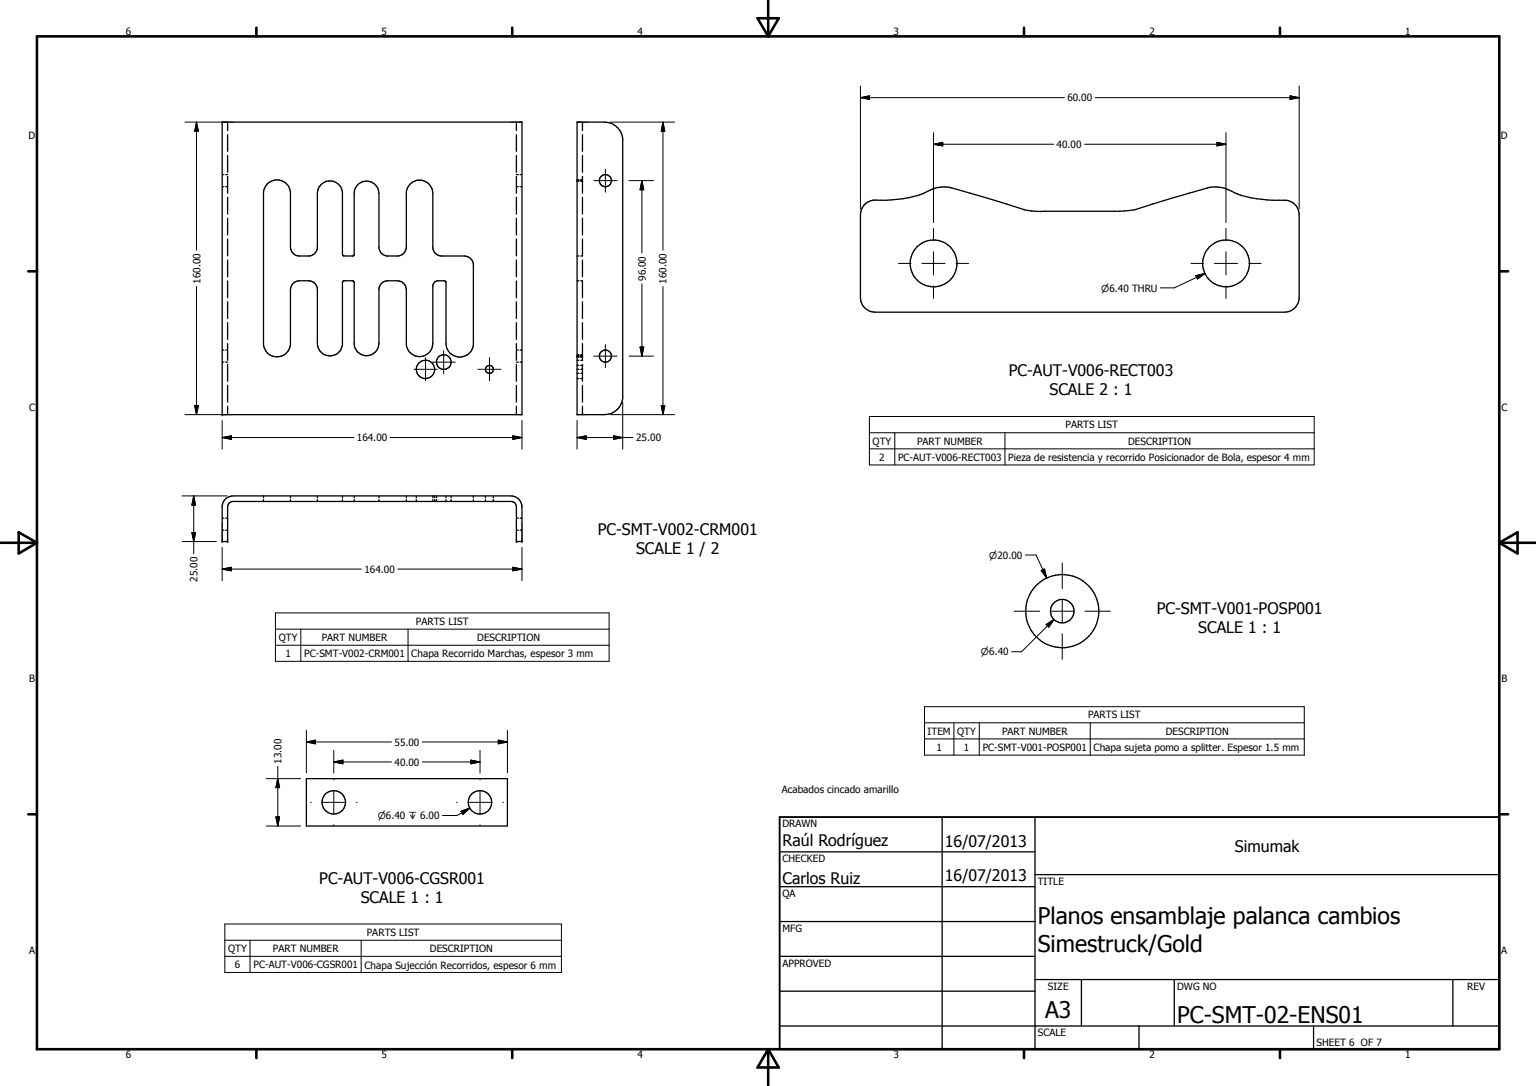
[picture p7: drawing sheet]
<svg xmlns="http://www.w3.org/2000/svg" width="420mm" height="297mm" viewBox="0 0 420 297" stroke-linecap="round" stroke-linejoin="round" font-family="sans-serif">
<g fill="none" stroke="#000" stroke-width=".35">
<path d="M60.8 33.4h82v80h-82zM62.3 33.4v2.3M62.3 36.8v4.6M141.3 33.4v2.3M141.3 36.8v4.6M157.8 33.4h7.5a5 5 0 0 1 5 4.5v71a5 5 0 0 1-5 4.5h-7.5zM159.3 33.4v2.3M159.3 36.8v4.6M60.8 47.8h.4M60.8 51.1h.4M61.8 47.8h.5M61.8 51.1h.5"/>
<path d="M62.3 42.5v4.6M62.3 48.3v4.5M62.3 54v4.5M62.3 59.7v4.6M73.1 50.4a3.7 3.7 0 0 1 3.8-1 3.7 3.7 0 0 1 2.5 3.1v15a2.57 2.57 0 0 0 2.2 2.5h3.1a2.54 2.54 0 0 0 2.1-2.1v-15a3.4 3.4 0 0 1 3.2-3.4 3.4 3.4 0 0 1 3.7 3v17l.3 .5h2.6l.3-.5v-16.6a3.4 3.4 0 0 1 3.4-3.4 3.4 3.4 0 0 1 3.4 3.4v15a2.53 2.53 0 0 0 2.1 2.1h3.2a2.57 2.57 0 0 0 2.2-2.5v-15a3.6 3.6 0 0 1 3.8-3.2 3.6 3.6 0 0 1 3.4 3.6v15a2.52 2.52 0 0 0 2.2 2.1h6.4a2.58 2.58 0 0 1 2.5 2.2v22.2a3.8 3.8 0 0 1-4 3.3 3.8 3.8 0 0 1-3.5-3.8v-16.8l-.5-.3a3.2 3.2 0 0 0-2.7 .4l-.4 .8v15.9a3.6 3.6 0 0 1-3.4 3.6 3.6 3.6 0 0 1-3.8-3.1v-15.1a2.52 2.52 0 0 0-2.6-2.5h-2.5a2.48 2.48 0 0 0-2.4 2.1v15a3.4 3.4 0 0 1-3.4 3.4 3.4 3.4 0 0 1-3.4-3.4v-16.6l-.2-.4-.3-.1h-2.2l-.3 .1-.2 .4v17.1a3.4 3.4 0 0 1-3.7 2.9 3.4 3.4 0 0 1-3.2-3.4v-15a2.49 2.49 0 0 0-2.4-2.1h-2.5a2.52 2.52 0 0 0-2.5 2.5v15.1a3.7 3.7 0 0 1-3.6 3.2 3.7 3.7 0 0 1-3.7-3.2v-41.9l.2-.9zM141.3 42.5v4.6M141.3 48.3v4.5M141.3 54v4.5M141.3 59.7v4.6M141.3 47.8h.5M141.3 51.1h.5M142.3 47.8h.5"/>
<path d="M142.3 51.1h.5M157.8 49.3h.6M157.8 49.2h.6M157.8 49.5h.6M158.9 49.3h.4M158.9 49.2h.4M158.9 49.5h.4M159.3 42.5v4.6M159.3 48.3v4.5M159.3 54v4.5M159.3 59.7v4.6M236.3 56.2a4.1 4.1 0 0 1 3.3-1.5 30.7 30.7 0 0 0 16.2-3.2l1.9-.4 2 .1 10.6 3.1 10 3.1 1.8 .3 24.1 .1a23.9 23.9 0 0 0 9.1-2l15.1-4.4a8.5 8.5 0 0 1 5.7 .5 31 31 0 0 0 16 2.9 4 4 0 0 1 3.3 4v22.6a4 4 0 0 1-4 4h-112a4 4 0 0 1-4-4v-22.7l.4-1.8z"/>
<path d="M62.3 65.4v4.6M62.3 71.1v4.6M62.3 76.8v4.6M141.3 65.4v4.6M141.3 71.1v4.6M141.3 76.8v4.6M157.8 70h.6M157.8 76.8h.6M158.9 70h.4M158.9 76.8h.4M159.3 65.4v4.6M159.3 71.1v4.6"/>
<path d="M159.3 76.8v4.6M60.8 95.8h.4M60.8 99.1h.4M61.8 95.8h.5M61.8 99.1h.5M62.3 82.5v4.6M62.3 88.3v4.5M62.3 94v4.6M62.3 99.7v4.6M141.3 82.5v4.6M141.3 88.3v4.5M141.3 94v4.6"/>
<path d="M141.3 99.7v4.6M141.3 95.8h.5M141.3 99.1h.5M142.3 95.8h.5M142.3 99.1h.5M157.8 98.6h.6M157.8 97.3h.6M157.8 97.5h.6M157.8 97.7h.6M157.8 97.6h.6M157.8 99.9h.6M157.8 97h.6"/>
<path d="M158.9 97.3h.4M158.9 97.5h.4M158.9 97.7h.4M158.9 97.6h.4M158.9 99.9h.4M158.9 97h.4M159.3 94v4.6h-.4M159.3 82.5v4.6M159.3 88.3v4.5M159.3 99.7v4.6M62.3 105.4v4.6M62.3 111.1v2.3"/>
<path d="M141.3 105.4v4.6M141.3 111.1v2.3M157.8 102.1h.6M157.8 101h.6M157.8 103.5h.6M158.9 102.1h.4M158.9 101h.4M158.9 103.5h.4M159.3 105.4v4.6M159.3 111.1v2.3M61.6 136.5l1-.6 1.2-.3h76a3 3 0 0 1 3 3v9.5h-1.5v-9.8a1.56 1.56 0 0 0-1.3-1.1h-76.6l-.7 .4-.4 1v9.5h-1.5v-9.8l.2-.8zM72.1 135.6v.5"/>
<path d="M72.1 136.7v.5M79.4 135.6v.5M79.4 136.7v.5M86.8 135.6v.5M86.8 136.7v.5M93.7 135.6v.5M93.7 136.7v.5M96.9 135.6v.5M96.9 136.7v.5M103.7 135.6v.5M103.7 136.7v.5M111.2 135.6v.5"/>
<path d="M111.2 136.7v.5M113.9 135.6v.5M113.9 136.7v.5M118.4 135.6v.5M118.4 136.7v.5M118.9 135.6v.5M118.9 136.7v.5M119.4 135.6v.5M119.4 136.7v.5M122 135.6v.5M122 136.7v.5M123.4 135.6v.5"/>
<path d="M123.4 136.7v.5M129.5 135.6v.5M129.5 136.7v.5M132.8 135.6v.5M132.8 136.7v.5M134.9 135.6v.5M134.9 136.7v.5M60.8 141.7h.4M60.8 145h.4M61.8 141.7h.5M61.8 145h.5M141.3 141.7h.5"/>
<path d="M141.3 145h.5M142.3 141.7h.5M142.3 145h.5M83.8 213h55v12.9h-55zM213.3 233h69.8M257.7 223.5v63.5M283.1 239.2h127M283.1 223.5v63.5M213.3 242.5h69.8M213.3 252.1h69.8M213.3 261.6h69.8M213.3 271.1h69.8"/>
<path d="M283.1 267.9h127M295.8 267.9v12.7M321.2 267.9v12.7M397.4 267.9v12.7M213.3 280.6h196.8M311.6 280.6v6.4M359.3 280.6v6.4"/>
<circle cx="165.6" cy="49.4" r="1.66"/>
<circle cx="255.4" cy="72.1" r="6.4"/>
<circle cx="335.4" cy="72" r="6.4"/>
<circle cx="121.4" cy="99" r="2.01"/>
<circle cx="165.6" cy="97.4" r="1.64"/>
<circle cx="116.4" cy="101" r="2.49"/>
<circle cx="133.9" cy="101" r="1.09"/>
<circle cx="290.6" cy="167.2" r="3.2"/>
<circle cx="290.6" cy="167.2" r="10"/>
<circle cx="91.3" cy="219.4" r="3.2"/>
<circle cx="131.3" cy="219.5" r="3.2"/>
</g>
<g fill="#000">
<circle cx="60.8" cy="33.4" r=".18"/>
<circle cx="60.8" cy="113.4" r=".18"/>
<circle cx="60.8" cy="148.1" r=".18"/>
<circle cx="62.3" cy="148.1" r=".18"/>
<circle cx="141.3" cy="148.1" r=".18"/>
<circle cx="142.8" cy="148.1" r=".18"/>
</g>
<g fill="none" stroke="#000" stroke-width=".71">
<path d="M10.1 9.9h400v277.1h-400zM70.1 7.6v2.3M140.1 7.6v2.3M207.2 5h5.8l-2.9 4.9zM210.1 0v9.9M280.1 7.6v2.3M350.1 7.6v2.3M7.7 74.2h2.4M410.1 74.2h2.4M.1 148.5h10M5.1 145.6l5 2.9-5 2.9zM410.1 148.5h10"/>
<path d="M410.1 148.5l5-2.9v5.8zM7.7 222.7h2.4M410.1 222.7h2.4M70.1 287v2.4M140.1 287v2.4M210.1 287v10M210.1 287l2.9 5h-5.8zM280.1 287v2.4M350.1 287v2.4"/>
</g>
<path d="M213.3 223.5h196.8v63.5h-196.8z" fill="none" stroke="#000" stroke-width=".51"/>
<g fill="none" stroke="#000" stroke-width=".27">
<path d="M50.6 33.4h11.6M53.8 33.4l.5 2.5h-1.1zM53.8 33.4v35.1M167 33.4h17.5M181.3 33.4l.6 2.5h-1zM181.3 33.4v35.1M235.4 26.7l2.5-.5v1zM235.4 26.7h55.8M235.4 23.5v33.6M255.3 39.5l2.6-.6v1zM255.3 36.3v24.6M255.3 39.5h32.9"/>
<path d="M296.7 39.5h38.7M299.6 26.7h55.8M332.9 38.9l2.5 .6-2.5 .4zM335.4 36.3v24.6M352.9 26.2l2.5 .5-2.5 .5zM355.4 23.5v33.6M162.4 49.4h6.4M165.6 46.2v6.4M172 49.4h6.8M175.6 49.4l.5 2.5h-1zM175.6 49.4v19.8M53.8 78.4v35"/>
<path d="M175.6 77.6v19.8M181.3 78.4v35M245.8 72.1h3.4M252.2 72.1h6.3M255.3 62.5v3.4M255.3 68.9v6.3M255.3 78.2v3.4M261.5 72.1h3.5M325.8 72.1h3.4M327.1 75.4l2.5-.6-2 1.5zM329.6 74.8l-8.4 3.9h-3.8M332.2 72.1h6.3"/>
<path d="M335.4 62.5v3.4M335.4 68.9v6.3M335.4 78.2v3.4M341.5 72.1h3.5M116.4 97.8v6.4M118.2 99.1h6.3M121.4 95.9v6.3M133.9 97.8v6.4M162.4 97.4h6.4M165.6 94.2v6.4M172 97.4h6.8M175.1 94.9h1l-.5 2.5z"/>
<path d="M50.6 113.4h11.6M53.2 110.9h1.1l-.5 2.5zM60.8 119.7l2.5-.5v1zM60.8 115v7.9M60.8 119.7h36M106.7 119.7h36.1M113.2 101h6.4M130.7 101h6.4M140.3 119.2l2.5 .5-2.5 .5zM142.8 115v7.9M157.8 119.7l2.5-.5v1zM157.8 119.7h15.4"/>
<path d="M157.8 115v7.9M167 113.4h17.5M167.8 119.2l2.5 .5-2.5 .5zM170.3 110v12.9M180.9 110.9h1l-.6 2.5zM237.8 113.9h121.7v13.3h-121.7zM237.8 118.4h121.7M244.8 118.4v8.8M274.9 118.4v8.8M49.8 135.6h12.4M53 135.6l.5 2.6h-1zM53 135.6v15.9"/>
<path d="M237.8 122.8h121.7M49.8 148.1h9.4M52.5 145.7h1l-.5 2.4zM60.8 155.7l2.5-.5v.9zM60.8 155.7h38.1M60.8 149.7v9.1M108.8 155.7h34M140.3 155.2l2.5 .5-2.5 .4zM142.8 149.7v9.1M280.5 151.8h2.9l2.9 6.3M284.8 156l.9-.4 .6 2.5zM290.6 154v7"/>
<path d="M75.3 167.6h91.3v13.3h-91.3zM75.3 172.1h91.3M75.3 176.5h91.3M82.3 172.1v8.8M111.6 172.1v8.8M277.4 167.2h7M286.2 170.8l2.1-1.4-1.4 2.1zM287.4 167.2h6.3M288.3 169.4l-8.9 8.9h-2.7M290.6 164v6.3M290.6 173.4v6.9M296.7 167.2h7"/>
<path d="M83.8 199.8v11.6M138.8 199.8v11.6M252.9 193.3h103.9v13.2h-103.9zM252.9 197.7h103.9M260.9 197.7v8.8M267.9 197.7v8.8M298.2 197.7v8.8M72.8 213h9.4M76 213l.5 2.4h-1zM76 209.6v16.3M83.8 202.9l2.5-.5v1.1zM83.8 202.9h23.3"/>
<path d="M84.9 219.5h.2M88.1 219.5h6.4M91.3 208.4l2.5-.5v1zM91.3 205.2v6.3M91.3 213.1v.2M91.3 216.3v6.3M91.3 208.4h15.8M97.5 219.5h.2M115.5 202.9h23.3M115.5 208.4h15.8M124.9 219.5h.2M128.1 219.5h6.4"/>
<path d="M128.8 207.9l2.5 .5-2.5 .5zM131.3 205.2v6.3M131.3 213.1v.2M131.3 216.3v6.3M136.3 202.4l2.5 .5-2.5 .6zM137.5 219.5h.2M252.9 202.1h103.9M72.8 225.9h9.4M75.5 223.4h1l-.5 2.5zM91.3 225.6v.2M126.1 221.9l2.5-.9-2 1.8zM128.6 221l-3.6 2.1h-4"/>
<path d="M131.3 225.6v.2M61.5 252.7h92.1v13.3h-92.1zM61.5 257.2h92.1M68.4 257.2v8.8M98.8 257.2v8.8M61.5 261.6h92.1"/>
</g>
<g fill="#000">
<path d="M53.8 33.4l.5 2.5h-1.1zM181.3 33.4l.6 2.5h-1zM235.4 26.7l2.5-.5v1zM255.3 39.5l2.6-.6v1zM332.9 38.9l2.5 .6-2.5 .4zM352.9 26.2l2.5 .5-2.5 .5zM175.6 49.4l.5 2.5h-1zM327.1 75.4l2.5-.6-2 1.5zM175.1 94.9h1l-.5 2.5zM53.2 110.9h1.1l-.5 2.5zM60.8 119.7l2.5-.5v1zM157.8 119.7l2.5-.5v1z"/>
<path d="M180.9 110.9h1l-.6 2.5zM53 135.6l.5 2.6h-1zM140.3 119.2l2.5 .5-2.5 .5zM167.8 119.2l2.5 .5-2.5 .5zM52.5 145.7h1l-.5 2.4zM60.8 155.7l2.5-.5v.9zM140.3 155.2l2.5 .5-2.5 .4zM284.8 156l.9-.4 .6 2.5zM286.2 170.8l2.1-1.4-1.4 2.1zM76 213l.5 2.4h-1zM83.8 202.9l2.5-.5v1.1zM91.3 208.4l2.5-.5v1z"/>
<path d="M128.8 207.9l2.5 .5-2.5 .5zM136.3 202.4l2.5 .5-2.5 .6zM75.5 223.4h1l-.5 2.5zM126.1 221.9l2.5-.9-2 1.8z"/>
</g>
<g font-size="6.3">
<text x="283.9" y="252.8">Planos ensamblaje palanca cambios</text>
<text x="283.9" y="260.3">Simestruck/Gold</text>
<text x="285.9" y="278.5">A3</text>
<text x="322" y="279.8">PC-SMT-02-ENS01</text>
</g>
<g font-size="4.4">
<text x="275.9" y="102.9">PC-AUT-V006-RECT003</text>
<text x="287.1" y="108.1">SCALE 2 : 1</text>
<text x="163.5" y="146.2">PC-SMT-V002-CRM001</text>
<text x="174" y="151.4">SCALE 1 / 2</text>
<text x="316.4" y="168.1">PC-SMT-V001-POSP001</text>
<text x="327.7" y="173.3">SCALE 1 : 1</text>
<text x="214.1" y="231.4">Raúl Rodríguez</text>
<text x="258.5" y="231.6">16/07/2013</text>
<text x="337.8" y="233">Simumak</text>
<text x="87.3" y="241.7">PC-AUT-V006-CGSR001</text>
<text x="214.1" y="241.7">Carlos Ruiz</text>
<text x="258.5" y="241.1">16/07/2013</text>
<text x="98.7" y="247">SCALE 1 : 1</text>
</g>
<g font-size="2.7">
<text x="34.4" y="9.6">6</text>
<text x="104.4" y="9.6">5</text>
<text x="174.4" y="9.6">4</text>
<text x="244.4" y="9.6">3</text>
<text x="314.4" y="9.6">2</text>
<text x="384.4" y="9.6">1</text>
<text x="292" y="27.7">60.00</text>
<text x="7.8" y="38.1">D</text>
<text x="289" y="40.5">40.00</text>
<text x="410.6" y="38.1">D</text>
<text x="54.8" y="77.6" transform="rotate(-90 54.8 77.6)">160.00</text>
<text x="176.6" y="76.9" transform="rotate(-90 176.6 76.9)">96.00</text>
<text x="182.4" y="77.6" transform="rotate(-90 182.4 77.6)">160.00</text>
<text x="7.9" y="112.4">C</text>
<text x="410.7" y="112.4">C</text>
<text x="291.5" y="117.2">PARTS LIST</text>
<text x="97.6" y="120.7">164.00</text>
<text x="174" y="120.7">25.00</text>
<text x="238.7" y="121.6">QTY</text>
<text x="250.9" y="121.6">PART NUMBER</text>
<text x="308.6" y="121.6">DESCRIPTION</text>
<text x="240.5" y="126">2</text>
<text x="245.6" y="126">PC-AUT-V006-RECT003</text>
<text x="275.8" y="126.1">Pieza de resistencia y recorrido Posicionador de Bola, espesor 4 mm</text>
<text x="54" y="159.1" transform="rotate(-90 54 159.1)">25.00</text>
<text x="99.7" y="156.7">164.00</text>
<text x="113.8" y="170.9">PARTS LIST</text>
<text x="76.3" y="175.3">QTY</text>
<text x="78.1" y="179.7">1</text>
<text x="83.2" y="179.7">PC-SMT-V002-CRM001</text>
<text x="88" y="175.3">PART NUMBER</text>
<text x="112.5" y="179.7">Chapa Recorrido Marchas, espesor 3 mm</text>
<text x="130.5" y="175.3">DESCRIPTION</text>
<text x="7.9" y="186.6">B</text>
<text x="410.7" y="186.6">B</text>
<text x="297.6" y="196.5">PARTS LIST</text>
<text x="107.9" y="204">55.00</text>
<text x="253.7" y="200.9">ITEM</text>
<text x="261.8" y="200.9">QTY</text>
<text x="274.1" y="200.9">PART NUMBER</text>
<text x="318.9" y="200.9">DESCRIPTION</text>
<text x="77" y="208.8" transform="rotate(-90 77 208.8)">13.00</text>
<text x="107.9" y="209.4">40.00</text>
<text x="256.1" y="205.4">1</text>
<text x="263.6" y="205.4">1</text>
<text x="268.8" y="205.4">PC-SMT-V001-POSP001</text>
<text x="299.2" y="205.4">Chapa sujeta pomo a splitter. Espesor 1.5 mm</text>
<text x="213.9" y="216.9">Acabados cincado amarillo</text>
<text x="214.1" y="226.2">DRAWN</text>
<text x="214.1" y="235.8">CHECKED</text>
<text x="214.1" y="245.4">QA</text>
<text x="283.9" y="242">TITLE</text>
<text x="100.3" y="255.9">PARTS LIST</text>
<text x="214.1" y="254.8">MFG</text>
<text x="7.9" y="260.9">A</text>
<text x="62.4" y="260.4">QTY</text>
<text x="74.7" y="260.4">PART NUMBER</text>
<text x="117.6" y="260.4">DESCRIPTION</text>
<text x="410.7" y="260.9">A</text>
<text x="64.2" y="264.8">6</text>
<text x="69.3" y="264.8">PC-AUT-V006-CGSR001</text>
<text x="99.7" y="264.9">Chapa Sujección Recorridos, espesor 6 mm</text>
<text x="214.1" y="264.4">APPROVED</text>
<text x="286.6" y="270.7">SIZE</text>
<text x="322" y="270.8">DWG NO</text>
<text x="401.3" y="270.7">REV</text>
<text x="283.9" y="283.4">SCALE</text>
<text x="360.1" y="286.2">SHEET 6 OF 7</text>
<text x="34.4" y="289.4">6</text>
<text x="104.4" y="289.4">5</text>
<text x="174.4" y="289.4">4</text>
<text x="244.4" y="289.4">3</text>
<text x="314.4" y="289.4">2</text>
<text x="384.4" y="289.4">1</text>
</g>
<g font-size="2.6">
<text x="301.2" y="79.8">n6.40 THRU</text>
<text x="270.6" y="152.8">n20.00</text>
<text x="268.3" y="179.2">n6.40</text>
<text x="103.3" y="224.1">n6.40 x 6.00</text>
</g>
</svg>
